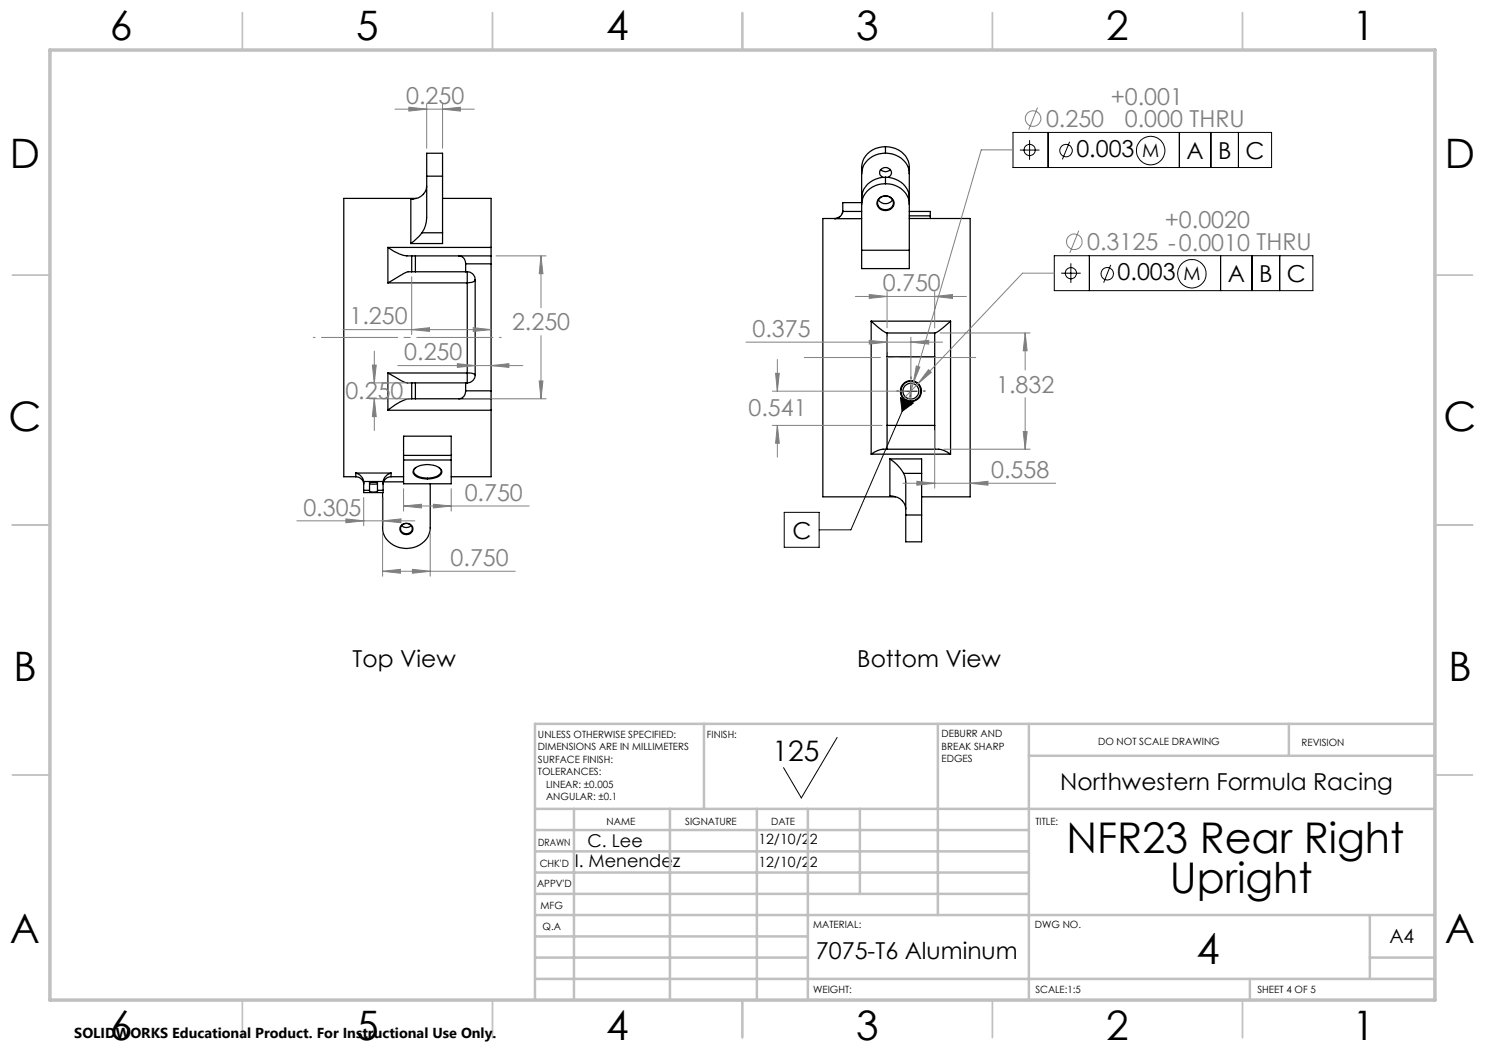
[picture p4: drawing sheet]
<svg xmlns="http://www.w3.org/2000/svg" width="297mm" height="210mm" viewBox="0 0 297 210" stroke-linecap="round" stroke-linejoin="round" font-family="sans-serif">
<g fill="none" stroke="#000" stroke-width=".25">
<path d="M82.2 39.8v8.9M82.2 39.8h.5M83.3 39.7h-14.5v55.6h2.4M85.3 37.2a2.76 2.76 0 0 1-3.1 2.6M85.3 35.2v8.3a5.4 5.4 0 0 1-.9 3.1M85.3 35.2v-4.6h3.2v4.6M85.3 35.2h3.2M88.5 39.7h9.7v9.8M88.5 35.2v11.4M175.7 40a1.67 1.67 0 0 0 2.8 0M175.8 39.8a1.55 1.55 0 0 1 1.9-.5 1.55 1.55 0 0 1 .9 1.8 1.62 1.62 0 0 1-1.8 .8 1.62 1.62 0 0 1-1.3-1.5zM175.9 39.6a1.66 1.66 0 0 1 2-.3 1.66 1.66 0 0 1 .8 1.9 1.76 1.76 0 0 1-1.9 .9 1.76 1.76 0 0 1-1.4-1.5z"/>
<path d="M176.1 33.9a1.28 1.28 0 0 0 1.9 0M176.6 35.5a1.06 1.06 0 0 1-.6-1.4 1.06 1.06 0 0 1 1.4-.6 1 1 0 0 1 .9 1 1 1 0 0 1-.7 1M177.1 36.8a4.5 4.5 0 0 0-4.8 4M177.1 36.8a4.4 4.4 0 0 1 4.8 4M177.1 35.4a4.6 4.6 0 0 0-4.8 4.2M177.1 35.4a4.5 4.5 0 0 1 4.8 4.2M177.1 30.6a4.6 4.6 0 0 0-4.8 4.1M177.1 30.6a4.5 4.5 0 0 1 4.8 4.1M177.1 29.3a4.4 4.4 0 0 1 4.8 4.1v16.7M177.1 29.3a4.5 4.5 0 0 0-4.8 4.1v16.7M177.1 29.3v1.3M177.1 35.4v1.4"/>
<path d="M77.6 49.5v7.1M77.6 49.5a6.2 6.2 0 0 0 4.5 1.7h.2M77.6 49.5h20.6M77.6 56.6h15.9M82.3 51.2h.8M82.3 54.4h.8M82.3 54.4a3.7 3.7 0 0 0-2.7 1l-2 1.2M82.3 51.2v3.2M83.1 54.4h10.4M83.1 51.2v3.2M83.1 51.2h15.1M84.4 46.6l-.5 .6-1.7 1.5"/>
<path d="M84.4 46.6h4.1M88.5 46.6v2.1h-6.3M91.8 51.2a1.46 1.46 0 0 1 1.3 1.6M93.1 52.8v1.6M93.1 52.8h5.1M93.5 54.4a1.57 1.57 0 0 1 1.5 1.5M93.5 56.6v18M93.5 54.4v2.2M95 55.9a1.45 1.45 0 0 1-1.5 .7M95 55.9v19.1M98.2 51.2v1.6M98.2 49.5v1.7"/>
<path d="M98.2 52.8v25.4M167 43.7h-2.4v55.7h14.5M167 43.7h5.3M167 43.7h.1M168 43.3l-.5 .3-.5 .1M168.6 42.4l-.1 .3M168.6 42.3a1.7 1.7 0 0 1-1.6 1.4M168.6 42.3h3.7M172.3 50.1v3.6h9.6v-3.6M172.3 50.1h9.6M172.3 40.5h-3.7v1.8M181.9 43.7h12.1v55.7h-9.7"/>
<path d="M181.9 42.3h4.2v.9M181.9 43.2h4.2M186.1 43.2v.5M77.6 74.6v7.4M77.6 74.6l2.6 1.5a3.2 3.2 0 0 0 2.1 .5M77.6 74.6h15.9M82.3 79.8h.8M82.3 76.6h.8M82.3 79.8h-.3a8.7 8.7 0 0 0-4.4 2.2M82.3 76.6v3.2M83.1 76.6h10.4M83.1 76.6v3.2"/>
<path d="M83.1 79.8h15.1M93.1 78.2a1.46 1.46 0 0 1-1.3 1.6M93.1 78.2h5.1M93.1 76.6v1.6M93.5 74.6a1.85 1.85 0 0 1 1.5 .4M93.5 74.6v2M95 75a1.57 1.57 0 0 1-1.5 1.6M98.2 78.2v1.6M98.2 79.8v2.2M174.2 64.2v26.6M174.2 64.2l2.3 1.9 .8 .5M174.2 64.2h15.9"/>
<path d="M177.4 71.4v-4.8h9.5v4.8M177.4 71.4h9.5M177.4 71.4v13.7M186.9 71.4v13.7M190.1 64.2l-2.2 1.9-.9 .5M190.1 64.2v26.6M71.2 95.3a1.67 1.67 0 0 1 1.5 1.4M71.2 94.6l.1 .1a2.03 2.03 0 0 1 1.4 1.6M71.2 94.6v.7M71.2 94.6h7M72.7 96.3v2.2h3.9v-2.2M72.7 96.3h3.9"/>
<path d="M72.7 98.1h1.2M73.9 96.5h1.6v1.8h-1.6zM73.9 96.8h1.6M75.5 98.1h1.1M76.7 96.4h4M77.6 82h20.6M78.2 95.3a1.59 1.59 0 0 0-1.5 1.4M78.2 94.6l-.2 .1a2.03 2.03 0 0 0-1.4 1.6M78.2 94.6v.7M78.2 95.3h2.5M80.7 91.1v-3.9h9.5v3.9M80.7 91.1v5.7h9.5v-5.7"/>
<path d="M80.7 92h9.5M80.7 91.1h9.5M82.8 93.8a4.2 4.2 0 0 1 5.5 .2 1.13 1.13 0 0 1-.9 1.5 4.8 4.8 0 0 1-4.5-.5 .81 .81 0 0 1-.1-1.2zM83.2 93.5l-.2 .2a.82 .82 0 0 0 .3 1.4 4.4 4.4 0 0 0 4.6-.2 .83 .83 0 0 0-.1-1.4M86 96.8v8.8a4.7 4.7 0 0 1-6.1 3.9 4.3 4.3 0 0 1-3.4-3.9v-7.1M98.2 82v13.3h-8M174.2 90.8h15.9M177.4 85.1v4.7M177.4 89.8a4.3 4.3 0 0 0-3.2 1M177.4 85.1h9.5M177.4 89.8h9.5M178 91.8v7.5"/>
<path d="M178 99.3a2.76 2.76 0 0 1 3.2 2.5M178 91.8a8.2 8.2 0 0 1 2.7 2.9M178 91.8h6.3v2.9M178 99.3h.5M180.7 94.7l.3 .5 .2 1.2v6.6M180.7 94.7h3.6M184.3 94.7v8.3M186.9 85.1v4.7M186.9 89.8a4.3 4.3 0 0 1 3.2 1M80.3 105.1a1.36 1.36 0 0 0 1.9 0M80.4 105a1.22 1.22 0 0 1 1.7-.1 1.22 1.22 0 0 1 .1 1.7 1.22 1.22 0 0 1-1.7 .1 1.22 1.22 0 0 1-.1-1.7zM80.4 105a1.18 1.18 0 0 1 1.4-.2 1.18 1.18 0 0 1 .6 1.3 1.18 1.18 0 0 1-1.5 .6 1.18 1.18 0 0 1-.7-1.4z"/>
<path d="M181.2 103v5.4h3.1v-5.4M181.2 103h3.1"/>
<circle cx="182.2" cy="78.2" r="2.11"/>
<circle cx="182.2" cy="78.2" r="1.98"/>
<circle cx="182.2" cy="78.2" r="1.59"/>
</g>
<g fill="none" stroke="#808080" stroke-width=".2">
<path d="M79 21.8h15.9M81.8 21.4l3.5 .4-3.5 .4zM85.3 20.8v8.9M88.5 21.8l3.6-.4v.8zM88.5 20.8v8.9M202.6 30h-6.3l-13.7 46.7M207.5 21.5l-1.8 4.5M82.3 55.3v11.6M99.2 51.2h10M108.2 51.2l.4 3.5h-.8zM108.2 51.2v10.4M171.1 59.3h22.2"/>
<path d="M173.8 58.9l3.6 .4-3.6 .4zM177.4 58.3v7.3M186.9 59.3l3.6-.4v.8zM186.9 58.3v7.3M210.9 54.6h-6.4l-20.9 22.2M215.8 46.1l-1.8 4.5M68.6 65.9h29.6M73.9 79.8h8.2M73.9 76.6h8.2M74.5 73h.7l-.3 3.6zM74.9 79.8l.3 3.5h-.7zM74.9 70.2v6.4"/>
<path d="M74.9 79.8v6.3M79.6 73.1h25M82.3 65.9l3.6-.4v.8zM91.5 72.7l3.5 .4-3.5 .4zM92.8 79.8h16.4M94.7 65.5l3.5 .4-3.5 .4zM98.2 73.1l3.6-.4v.8zM107.8 76.2h.8l-.4 3.6zM108.2 67.1v12.7M149.2 68.4h39.3M154.5 78.2h26.7M155.1 74.7h.8l-.4 3.5z"/>
<path d="M155.5 71.9v6.3M173.8 68.1l3.6 .3-3.6 .4zM177.4 67.4v2.9M182.2 68.4l3.5-.3v.7zM182.2 67.4v9.8M182.6 76.7l-.8 3.1M183.3 73.2l.7 .2-1.4 3.3zM183.6 76.8l-2.8 2.8M185.7 73.9l.6 .6-2.7 2.3zM188 66.6h18M205 66.6l.4 3.6h-.8zM205 66.6v7.4"/>
<path d="M205 79.5v10.3M72.7 99.5v5.7M76.6 99.5v5.7M80.7 97.7v4.5M90.2 97.7v4.5M154.5 85.1h21.9M155.5 85.1l.4 3.5h-.8zM155.5 85.1v6.3M180.6 96.7h30.5M183.4 96.3l3.5 .4-3.5 .3zM186.9 86.1v11.5M188.7 89.8h17.3"/>
<path d="M194 96.7l3.6-.4v.7zM204.6 86.3h.8l-.4 3.5zM59.4 104.2h23.6M69.2 103.8l3.5 .4-3.5 .4zM76.5 114.3l3.6-.4v.7zM76.5 106.6v8.6M76.5 114.3h26.5M76.6 104.2l3.6-.4v.8zM80.7 101.2l3.6-.3v.7zM80.7 101.2h25.1M82.5 113.9l3.5 .4-3.5 .3zM86 106.6v8.6"/>
<path d="M86.7 100.9l3.5 .3-3.5 .4z"/>
<circle cx="206.6" cy="23.7" r="1.55"/>
<circle cx="214.9" cy="48.3" r="1.55"/>
</g>
<g fill="none" stroke="#000" stroke-width=".2">
<path d="M202.6 26.5h51.7v7h-51.7zM204 30h3.9M205.9 28v4M209.6 26.5v7M213.9 28.4l-1.4 3.5M235.9 26.5v7M242.2 26.5v7M247.7 26.5v7M210.9 51.1h51.7v7h-51.7zM212.2 54.6h3.9M214.2 52.7v3.9M217.9 51.1v7"/>
<path d="M222.1 53l-1.4 3.5M244.1 51.1v7M250.4 51.1v7M255.9 51.1v7M180.1 79.5l2.6 1.1-2.3 1.7zM180.9 78.2h2.5M182.2 77v2.5M181.4 80l-11.2 26h-6.4M156.8 102.5h7v7h-7zM167.4 147.5l-7.1 12.1-3.6-6.1"/>
<circle cx="205.9" cy="30" r="1.12"/>
<circle cx="213.2" cy="30.1" r="1.25"/>
<circle cx="230.1" cy="30.1" r="2.85"/>
<circle cx="214.2" cy="54.6" r="1.12"/>
<circle cx="221.5" cy="54.8" r="1.25"/>
<circle cx="238.4" cy="54.7" r="2.85"/>
</g>
<path d="M179.7 78.2h-.3M182.2 75.7v-.3M184.7 78.2h.3M182.2 80.7v.3" fill="none" stroke="#000" stroke-width=".2" stroke-dasharray="15.2 1.3 1.3 1.3"/>
<path d="M62.6 67.5h37.6" fill="none" stroke="#808080" stroke-width=".2" stroke-dasharray="15.2 1.3 1.3 1.3" stroke-dashoffset="-1.6"/>
<path d="M160 71.5h36.1" fill="none" stroke="#808080" stroke-width=".2" stroke-dasharray="15.2 1.3 1.3 1.3" stroke-dashoffset="-.9"/>
<g fill="none" stroke="#c0c0c0" stroke-width=".35">
<path d="M48.5 2.5v7.5M98.5 2.5v7.5M148.5 2.5v7.5M198.5 2.5v7.5M248.5 2.5v7.5M2.5 55h7.5M287 55h7.5M2.5 105h7.5M287 105h7.5M2.5 155h7.5M287 155h7.5M48.5 200v7.5"/>
<path d="M98.5 200v7.5M148.5 200v7.5M198.5 200v7.5M248.5 200v7.5"/>
</g>
<g fill="none" stroke="#c0c0c0" stroke-width=".5">
<path d="M140.8 144.8v17M187.6 144.8v38.2M205.8 144.8v55.2M205.8 151.2h81.2M257.8 144.8v6.4M287 144.8h-180v55.2M107 161.8h180M107 178.8h98.8M107 174.5h98.8M107 170.3h98.8M107 166h98.8M114.8 161.8v38.2"/>
<path d="M134 161.8v38.2M151.4 161.8v38.2M161.6 161.8v38.2M172 161.8v17M107 195.8h180M107 191.5h54.6M107 187.3h54.6M107 183h180M250 195.8v4.2M274 191.5h13M274 183v12.8"/>
</g>
<path d="M10 10h277v190h-277z" fill="none" stroke="#c0c0c0" stroke-width=".7"/>
<path d="M180.1 79.5l2.6 1.1-2.3 1.7z" fill="#000"/>
<path d="M108.2 51.2l.4 3.5h-.8zM107.8 76.2h.8l-.4 3.6zM82.3 65.9l3.6-.4v.8zM94.7 65.5l3.5 .4-3.5 .4zM74.5 73h.7l-.3 3.6zM74.9 79.8l.3 3.5h-.7zM91.5 72.7l3.5 .4-3.5 .4zM98.2 73.1l3.6-.4v.8zM76.5 114.3l3.6-.4v.7zM82.5 113.9l3.5 .4-3.5 .3zM69.2 103.8l3.5 .4-3.5 .4zM76.6 104.2l3.6-.4v.8zM86.7 100.9l3.5 .3-3.5 .4zM80.7 101.2l3.6-.3v.7zM81.8 21.4l3.5 .4-3.5 .4zM88.5 21.8l3.6-.4v.8zM173.8 58.9l3.6 .4-3.6 .4zM186.9 59.3l3.6-.4v.8zM205 66.6l.4 3.6h-.8zM204.6 86.3h.8l-.4 3.5zM183.4 96.3l3.5 .4-3.5 .3zM194 96.7l3.6-.4v.7zM182.2 68.4l3.5-.3v.7zM173.8 68.1l3.6 .3-3.6 .4zM155.1 74.7h.8l-.4 3.5zM155.5 85.1l.4 3.5h-.8zM183.3 73.2l-.7 3.5 1.4-3.3zM185.7 73.9l-2.1 2.9 2.7-2.3z" fill="#808080"/>
<g font-size="8.5">
<text x="213.3" y="170.5">NFR23 Rear Right</text>
<text x="234" y="178.6">Upright</text>
<text x="239.3" y="192.7">4</text>
</g>
<g font-size="8.1">
<text x="22" y="8">6</text>
<text x="71.2" y="8">5</text>
<text x="121.2" y="8">4</text>
<text x="171.3" y="8">3</text>
<text x="221.3" y="8">2</text>
<text x="270.5" y="8">1</text>
<text x="2" y="33.6">D</text>
<text x="289" y="33.6">D</text>
<text x="1.7" y="86.1">C</text>
<text x="288.7" y="86.1">C</text>
<text x="2.7" y="136.1">B</text>
<text x="289.7" y="136.1">B</text>
<text x="2" y="188.6">A</text>
<text x="289" y="188.6">A</text>
<text x="22" y="208">6</text>
<text x="71.2" y="208">5</text>
<text x="121.2" y="208">4</text>
<text x="171.3" y="208">3</text>
<text x="221.3" y="208">2</text>
<text x="270.5" y="208">1</text>
</g>
<text font-size="5.6" x="154.5" y="152.3">125</text>
<g font-size="4.7" fill="#808080">
<text x="81.2" y="20.8">0.250</text>
<text x="222.1" y="20.9">+0.001</text>
<text x="209.2" y="25.4">0.250</text>
<text x="225" y="25.5">0.000 THRU</text>
<text x="233" y="45.6">+0.0020</text>
<text x="217.4" y="50">0.3125 -0.0010 THRU</text>
<text x="176.5" y="58.3">0.750</text>
<text x="69.9" y="64.9">1.250</text>
<text x="102.4" y="66.1">2.250</text>
<text x="150.5" y="67.4">0.375</text>
<text x="80.9" y="72.1">0.250</text>
<text x="69.1" y="79.7">0.250</text>
<text x="149.7" y="83.3">0.541</text>
<text x="199.2" y="78.5">1.832</text>
<text x="198.2" y="95.6">0.558</text>
<text x="92.9" y="100.2">0.750</text>
<text x="60.7" y="103.1">0.305</text>
<text x="90.1" y="113.2">0.750</text>
</g>
<g font-size="4.7">
<text x="215.3" y="31.5">0.003</text>
<text x="237.3" y="31.7">A</text>
<text x="243.6" y="31.7">B</text>
<text x="249.1" y="31.7">C</text>
<text x="223.5" y="56.1">0.003</text>
<text x="245.6" y="56.4">A</text>
<text x="251.9" y="56.4">B</text>
<text x="257.4" y="56.4">C</text>
<text x="158.5" y="107.7">C</text>
<text x="70.5" y="133.3">Top View</text>
<text x="171.5" y="133.3">Bottom View</text>
<text x="212.1" y="158.1">Northwestern Formula Racing</text>
<text x="163.2" y="191.8">7075-T6 Aluminum</text>
</g>
<text font-size="3.9" x="277.9" y="188.5">A4</text>
<g font-size="3.7">
<text x="228.4" y="31.4">M</text>
<text x="236.7" y="56.1">M</text>
</g>
<g font-size="3.5">
<text x="115" y="173.5">I. Menendez</text>
<text x="117.5" y="169.4">C. Lee</text>
</g>
<text font-size="2.9" x="14.9" y="207.6">SOLIDWORKS Educational Product. For Instructional Use Only.</text>
<g font-size="2.8">
<text x="151.7" y="168.8">12/10/22</text>
<text x="151.7" y="173.3">12/10/22</text>
</g>
<g font-size="2">
<text x="107.6" y="147.6">UNLESS OTHERWISE SPECIFIED:</text>
<text x="141.4" y="147.6">FINISH:</text>
<text x="188.3" y="147.5">DEBURR AND</text>
<text x="188.3" y="150">BREAK SHARP</text>
<text x="219.6" y="149">DO NOT SCALE DRAWING</text>
<text x="260.3" y="149.2">REVISION</text>
<text x="107.6" y="150.1">DIMENSIONS ARE IN MILLIMETERS</text>
<text x="107.6" y="152.6">SURFACE FINISH:</text>
<text x="107.6" y="155.1">TOLERANCES:</text>
<text x="188.3" y="152.5">EDGES</text>
<text x="109.2" y="160.1">ANGULAR: ±0.1</text>
<text x="109.2" y="157.6">LINEAR: ±0.005</text>
<text x="121.3" y="165">NAME</text>
<text x="137" y="164.9">SIGNATURE</text>
<text x="154.2" y="164.9">DATE</text>
<text x="207.1" y="164.9">TITLE:</text>
<text x="107.6" y="169.1">DRAWN</text>
<text x="107.9" y="173.3">CHK'D</text>
<text x="107.4" y="177.4">APPV'D</text>
<text x="108.1" y="181.8">MFG</text>
<text x="108.5" y="186">Q.A</text>
<text x="162.6" y="185.5">MATERIAL:</text>
<text x="207" y="185.5">DWG NO.</text>
<text x="162.6" y="198.5">WEIGHT:</text>
<text x="207.1" y="198.6">SCALE:1:5</text>
<text x="251.5" y="198.6">SHEET 4 OF 5</text>
</g>
</svg>
